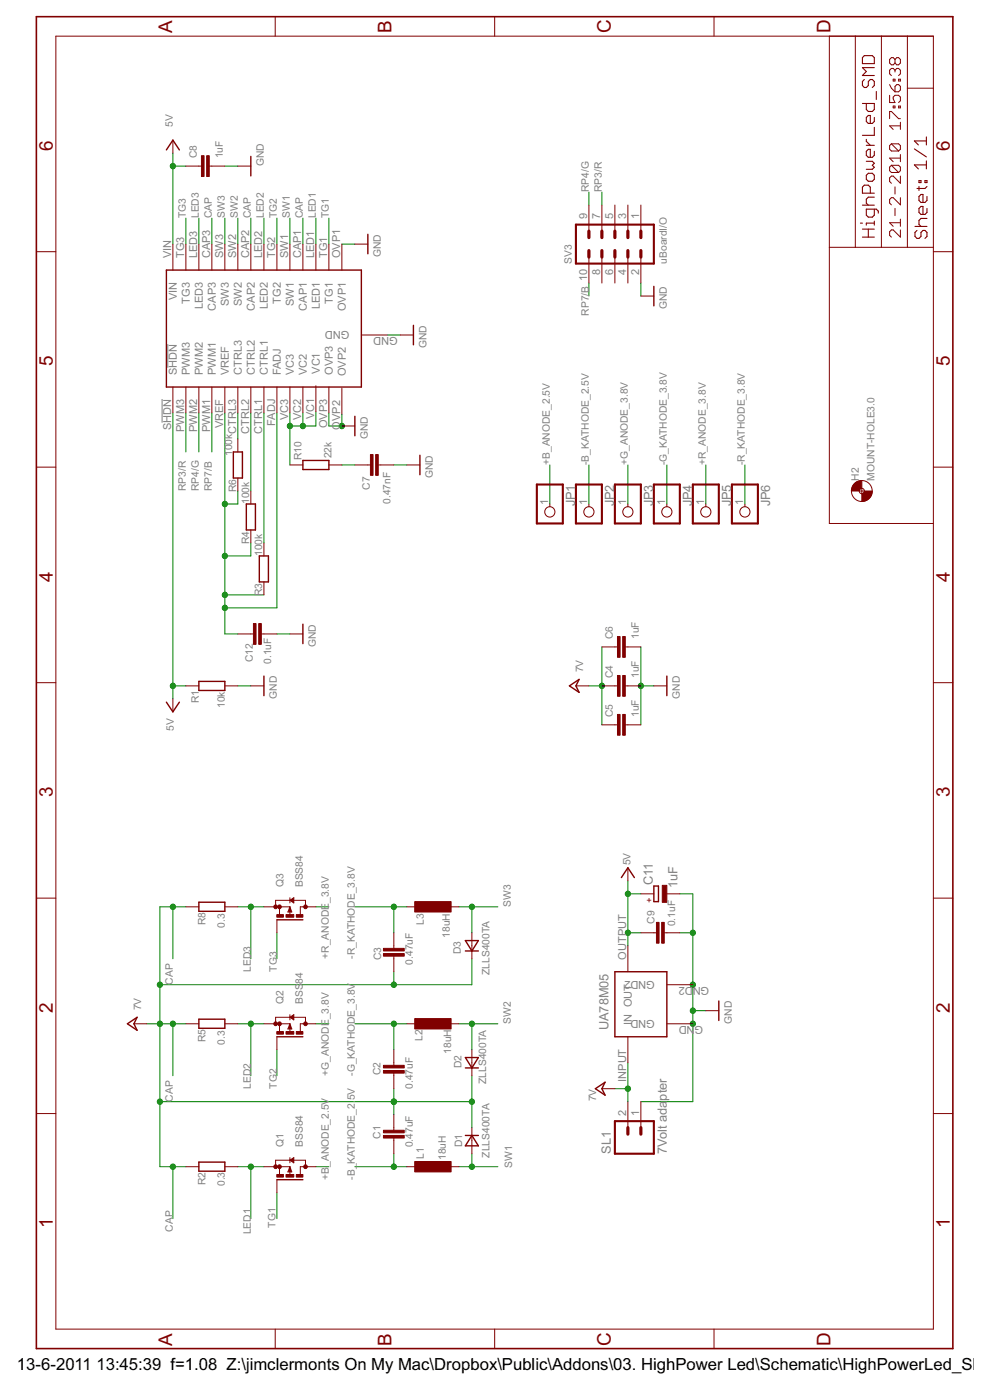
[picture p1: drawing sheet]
<svg xmlns="http://www.w3.org/2000/svg" width="210mm" height="297mm" viewBox="0 0 210 297" stroke-linecap="round" stroke-linejoin="round" font-family="sans-serif">
<g fill="#008000" stroke="#008000" stroke-width=".21">
<path d="M53.1 247.2h2.8z"/>
<path d="M50.4 247.2h2.7z"/>
<path d="M53.1 247.2v11.1z"/>
<path d="M66.9 46.2v5.5z"/>
<path d="M58.7 252.8v5.5z"/>
<path d="M69.7 46.2v5.5z"/>
<path d="M99.9 244.5v2.7z"/>
<path d="M97.2 247.2h2.7z"/>
<path d="M99.9 247.2h5.6z"/>
<path d="M61.4 46.2v5.5z"/>
<path d="M50.4 46.2v5.5z"/>
<path d="M99.9 217v5.5z"/>
<path d="M97.2 217h2.7z"/>
<path d="M99.9 217h5.6z"/>
<path d="M55.9 46.2v5.5z"/>
<path d="M53.1 217h2.8z"/>
<path d="M50.4 217h2.7z"/>
<path d="M53.1 217v11z"/>
<path d="M58.7 46.2v5.5z"/>
<path d="M58.7 222.5v5.5z"/>
<path d="M42.1 46.2v5.5z"/>
<path d="M53.1 192.2h2.8z"/>
<path d="M53.1 192.2v11z"/>
<path d="M50.4 192.2h2.7z"/>
<path d="M39.4 46.2v5.5z"/>
<path d="M58.7 197.7v5.5z"/>
<path d="M47.6 46.2v5.5z"/>
<path d="M99.9 192.2v5.5z"/>
<path d="M97.2 192.2h2.7z"/>
<path d="M99.9 192.2h5.6z"/>
<path d="M135.7 145.4h2.8z"/>
<path d="M135.7 145.4v8.2z"/>
<path d="M135.7 137.1v8.3z"/>
<path d="M135.7 60v2.7z"/>
<path d="M69.7 87.5v2.8z"/>
<path d="M69.7 90.3h2.7z"/>
<path d="M72.4 87.8v2.5z"/>
<path d="M82 71h2.8z"/>
<path d="M72.4 51.7h2.8z"/>
<path d="M83.4 98.5h2.8z"/>
<path d="M47.6 35.2h2.8z"/>
<path d="M146.7 214.2h2.8z"/>
<path d="M144 189.4h2.7z"/>
<path d="M146.7 189.4v8.3z"/>
<path d="M146.7 197.7v11z"/>
<path d="M146.7 208.7v5.5z"/>
<path d="M144 197.7h2.7z"/>
<path d="M135.7 233.5h11z"/>
<path d="M146.7 217v16.5z"/>
<path d="M146.7 214.2v2.8z"/>
<path d="M50.4 145.4h2.7z"/>
<path d="M58.7 134.3h2.7z"/>
<path d="M61.4 87.5v2.8z"/>
<path d="M61.4 90.3h2.8z"/>
<path d="M64.2 87.5v2.8z"/>
<path d="M64.2 90.3h2.7z"/>
<path d="M66.9 87.2v3.1z"/>
<path d="M61.4 90.3v8.2z"/>
<path d="M72.4 98.5h2.8z"/>
<path d="M124.7 60v2.7z"/>
<path d="M44.9 87.5v8.3z"/>
<path d="M124.7 40.7v2.8z"/>
<path d="M42.1 87.5v8.3z"/>
<path d="M127.5 40.7v2.8z"/>
<path d="M39.4 87.5v8.3z"/>
<path d="M133 186.7v2.7z"/>
<path d="M133 189.4h2.7z"/>
<path d="M133 189.4v8.3z"/>
<path d="M133 197.7h2.7z"/>
<path d="M133 197.7v2.7z"/>
<path d="M36.6 35.2h2.8z"/>
<path d="M36.6 35.2v16.5z"/>
<path d="M36.6 32.4v2.8z"/>
<path d="M36.6 87.5v57.9z"/>
<path d="M36.6 145.4v2.7z"/>
<path d="M36.6 145.4h2.8z"/>
<path d="M99.9 228v5.5z"/>
<path d="M83.4 230.7v2.8z"/>
<path d="M83.4 233.5v2.7z"/>
<path d="M33.9 192.2h2.7z"/>
<path d="M36.6 192.2h2.8z"/>
<path d="M36.6 217h2.8z"/>
<path d="M33.9 217h2.7z"/>
<path d="M33.9 208.7v8.3z"/>
<path d="M33.9 192.2v16.5z"/>
<path d="M33.9 247.2h2.7z"/>
<path d="M36.6 247.2h2.8z"/>
<path d="M33.9 233.5v13.7z"/>
<path d="M33.9 217v16.5z"/>
<path d="M33.9 233.5h49.5z"/>
<path d="M83.4 233.5h16.5z"/>
<path d="M99.9 233.5v5.5z"/>
<path d="M33.9 208.7h49.5z"/>
<path d="M83.4 208.7h16.5z"/>
<path d="M83.4 205.9v2.8z"/>
<path d="M99.9 203.2v5.5z"/>
<path d="M31.1 217h2.8z"/>
<path d="M36.6 247.2v11.1z"/>
<path d="M36.6 192.2v11z"/>
<path d="M36.6 217v11z"/>
<path d="M127.5 145.4v8.2z"/>
<path d="M127.5 137.1v8.3z"/>
<path d="M124.7 145.4h2.8z"/>
<path d="M130.2 230.7h2.8z"/>
<path d="M133 230.7v2.8z"/>
<path d="M133 225.2v5.5z"/>
<path d="M44.9 46.2v5.5z"/>
<path d="M53.1 46.2v5.5z"/>
<path d="M64.2 46.2v5.5z"/>
<path d="M66.9 217h2.8z"/>
<path d="M133 98.5v8.3z"/>
<path d="M83.4 217v5.5z"/>
<path d="M83.4 217h2.8z"/>
<path d="M75.2 217h8.2z"/>
<path d="M141.2 98.5v8.3z"/>
<path d="M66.9 192.2h2.8z"/>
<path d="M149.5 98.5v8.3z"/>
<path d="M83.4 192.2h2.8z"/>
<path d="M83.4 192.2v5.5z"/>
<path d="M75.2 192.2h8.2z"/>
<path d="M157.8 98.5v8.3z"/>
<path d="M66.9 247.2h2.8z"/>
<path d="M116.5 98.5v8.3z"/>
<path d="M83.4 247.2h2.8z"/>
<path d="M83.4 244.5v2.7z"/>
<path d="M75.2 247.2h8.2z"/>
<path d="M124.7 98.5v8.3z"/>
<path d="M47.6 87.5v19.3z"/>
<path d="M47.6 106.8v11z"/>
<path d="M47.6 117.8v8.3z"/>
<path d="M47.6 126.1v2.7z"/>
<path d="M58.7 87.5v41.3z"/>
<path d="M47.6 128.8h11.1z"/>
<path d="M47.6 126.1h8.3z"/>
<path d="M47.6 134.3h2.8z"/>
<path d="M47.6 128.8v5.5z"/>
<path d="M53.1 115.1v2.7z"/>
<path d="M47.6 117.8h5.5z"/>
<path d="M50.4 104.1v2.7z"/>
<path d="M47.6 106.8h2.8z"/>
<path d="M50.4 87.5v5.5z"/>
<path d="M53.1 87.5v16.6z"/>
<path d="M55.9 87.5v27.6z"/>
<circle cx="53.1" cy="247.2" r=".56"/>
<circle cx="99.9" cy="247.2" r=".56"/>
<circle cx="99.9" cy="217" r=".56"/>
<circle cx="53.1" cy="217" r=".56"/>
<circle cx="53.1" cy="192.2" r=".56"/>
<circle cx="99.9" cy="192.2" r=".56"/>
<circle cx="135.7" cy="145.4" r=".56"/>
<circle cx="72.4" cy="90.3" r=".56"/>
<circle cx="146.7" cy="214.2" r=".56"/>
<circle cx="146.7" cy="197.7" r=".56"/>
<circle cx="146.7" cy="208.7" r=".56"/>
<circle cx="146.7" cy="217" r=".56"/>
<circle cx="64.1" cy="90.3" r=".56"/>
<circle cx="61.4" cy="90.3" r=".56"/>
<circle cx="133" cy="189.4" r=".56"/>
<circle cx="133" cy="197.7" r=".56"/>
<circle cx="36.6" cy="35.2" r=".56"/>
<circle cx="36.6" cy="145.4" r=".56"/>
<circle cx="33.9" cy="217" r=".56"/>
<circle cx="33.9" cy="233.5" r=".56"/>
<circle cx="83.4" cy="233.5" r=".56"/>
<circle cx="99.9" cy="233.5" r=".56"/>
<circle cx="33.9" cy="208.7" r=".56"/>
<circle cx="83.4" cy="208.7" r=".56"/>
<circle cx="36.6" cy="247.2" r=".56"/>
<circle cx="36.6" cy="192.2" r=".56"/>
<circle cx="36.6" cy="217" r=".56"/>
<circle cx="127.5" cy="145.4" r=".56"/>
<circle cx="133" cy="230.7" r=".56"/>
<circle cx="83.4" cy="217" r=".56"/>
<circle cx="83.4" cy="192.2" r=".56"/>
<circle cx="83.4" cy="247.2" r=".56"/>
<circle cx="47.6" cy="126.1" r=".56"/>
<circle cx="47.6" cy="128.8" r=".56"/>
<circle cx="47.6" cy="117.8" r=".56"/>
<circle cx="47.6" cy="106.8" r=".56"/>
</g>
<g fill="#800000" stroke="#800000" stroke-width=".3">
<path d="M35.2 82h41.3z"/>
<path d="M76.5 57.2v24.8z"/>
<path d="M35.2 57.2h41.3z"/>
<path d="M35.2 57.2v24.8z"/>
<path d="M141.2 143.3v4.1z"/>
<path d="M87.6 68.9v4.2z"/>
<path d="M58.7 250h5.5z"/>
<path d="M61.4 247.6l.1 .6z"/>
<path d="M61.3 248.2h.2z"/>
<path d="M61.4 247.8l-.1 .4z"/>
<path d="M62.1 245.6v.5z"/>
<path d="M61.7 245.9l.4-.3z"/>
<path d="M61.7 245.9l.4 .2z"/>
<path d="M58.7 219.7h5.5z"/>
<path d="M61.4 217.4l.1 .5z"/>
<path d="M61.3 217.9h.2z"/>
<path d="M61.4 217.5l-.1 .4z"/>
<path d="M62.1 215.3v.6z"/>
<path d="M61.7 215.6l.4-.3z"/>
<path d="M61.7 215.6l.4 .3z"/>
<path d="M58.7 194.9h5.5z"/>
<path d="M61.4 192.6l.1 .5z"/>
<path d="M61.3 193.1h.2z"/>
<path d="M61.4 192.7l-.1 .4z"/>
<path d="M62.1 190.5v.6z"/>
<path d="M61.7 190.8l.4-.3z"/>
<path d="M61.7 190.8l.4 .3z"/>
<path d="M42.1 248.2h5.5z"/>
<path d="M42.1 246.3h5.5z"/>
<path d="M47.6 246.3v1.9z"/>
<path d="M42.1 246.3v1.9z"/>
<path d="M42.1 217.9h5.5z"/>
<path d="M42.1 216h5.5z"/>
<path d="M47.6 216v1.9z"/>
<path d="M42.1 216v1.9z"/>
<path d="M99.9 240.6l1.4 2.2z"/>
<path d="M99.9 240.6l-1.3 2.2z"/>
<path d="M98.6 240.6h1.3z"/>
<path d="M98.6 242.8h2.7z"/>
<path d="M99.9 240.6h1.4z"/>
<path d="M98.6 224.1l1.3 2.2z"/>
<path d="M101.3 224.1l-1.4 2.2z"/>
<path d="M99.9 226.3h1.4z"/>
<path d="M98.6 224.1h2.7z"/>
<path d="M98.6 226.3h1.3z"/>
<path d="M101.3 199.3l-1.4 2.2z"/>
<path d="M98.6 199.3l1.3 2.2z"/>
<path d="M98.6 201.5h1.3z"/>
<path d="M98.6 199.3h2.7z"/>
<path d="M99.9 201.5h1.4z"/>
<path d="M42.1 193.1h5.5z"/>
<path d="M42.1 191.2h5.5z"/>
<path d="M47.6 191.2v1.9z"/>
<path d="M42.1 191.2v1.9z"/>
<path d="M64.2 99.5h5.5z"/>
<path d="M64.2 97.6h5.5z"/>
<path d="M69.7 97.6v1.9z"/>
<path d="M64.2 97.6v1.9z"/>
<path d="M75.2 88.2v4.2z"/>
<path d="M77.9 49.7v4.1z"/>
<path d="M88.9 96.5v4.1z"/>
<path d="M138.5 60.7v4.1z"/>
<path d="M53.1 33.1v4.2z"/>
<path d="M29 215.6l-.6 1.4z"/>
<path d="M28.4 217l.6 1.3z"/>
<path d="M27 217l2-1.4z"/>
<path d="M27 217l2 1.3z"/>
<path d="M122.7 144l-.7 1.4z"/>
<path d="M122 145.4l.7 1.3z"/>
<path d="M120.6 145.4l2.1-1.4z"/>
<path d="M120.6 145.4l2.1 1.3z"/>
<path d="M133 183.9l1.4 2.1z"/>
<path d="M133 183.9l-1.4 2.1z"/>
<path d="M152.3 212.1v4.2z"/>
<path d="M139.5 187.8v3.3z"/>
<path d="M138.5 187.8h1z"/>
<path d="M138.5 191.1h1z"/>
<path d="M138.5 187.8v3.3z"/>
<path d="M128.2 229.3l-.7 1.4z"/>
<path d="M127.5 230.7l.7 1.4z"/>
<path d="M126.1 230.7l2.1-1.4z"/>
<path d="M126.1 230.7l2.1 1.4z"/>
<path d="M35.2 148.8l1.4 2.1z"/>
<path d="M38 148.8l-1.4 2.1z"/>
<path d="M36.6 29.7l1.4 2.1z"/>
<path d="M36.6 29.7l-1.4 2.1z"/>
<path d="M42.1 146.3h5.5z"/>
<path d="M42.1 144.4h5.5z"/>
<path d="M47.6 144.4v1.9z"/>
<path d="M42.1 144.4v1.9z"/>
<path d="M55.9 143.3v4.1z"/>
<path d="M56.9 117.8v5.5z"/>
<path d="M54.9 117.8v5.5z"/>
<path d="M54.9 117.8h2z"/>
<path d="M54.9 123.3h2z"/>
<path d="M54.1 106.8v5.5z"/>
<path d="M52.2 106.8v5.5z"/>
<path d="M52.2 106.8h1.9z"/>
<path d="M52.2 112.3h1.9z"/>
<path d="M51.4 95.8v5.5z"/>
<path d="M49.4 95.8v5.5z"/>
<path d="M49.4 95.8h2z"/>
<path d="M49.4 101.3h2z"/>
<path d="M64.2 132.3v4.1z"/>
<path d="M130.2 219.7h11z"/>
<path d="M141.2 205.9v13.8z"/>
<path d="M130.2 205.9h11z"/>
<path d="M130.2 205.9v13.8z"/>
</g>
<g fill="#800000" stroke="#800000" stroke-width=".21">
<path d="M36.6 82v5.5z"/>
<path d="M39.4 82v5.5z"/>
<path d="M42.1 82v5.5z"/>
<path d="M44.9 82v5.5z"/>
<path d="M47.6 82v5.5z"/>
<path d="M50.4 82v5.5z"/>
<path d="M53.1 82v5.5z"/>
<path d="M55.9 82v5.5z"/>
<path d="M58.7 82v5.5z"/>
<path d="M61.4 82v5.5z"/>
<path d="M64.2 82v5.5z"/>
<path d="M66.9 81.7v5.5z"/>
<path d="M69.7 82v5.5z"/>
<path d="M72.4 82.3v5.5z"/>
<path d="M36.6 51.7v5.5z"/>
<path d="M39.4 51.7v5.5z"/>
<path d="M42.1 51.7v5.5z"/>
<path d="M44.9 51.7v5.5z"/>
<path d="M47.6 51.7v5.5z"/>
<path d="M50.4 51.7v5.5z"/>
<path d="M53.1 51.7v5.5z"/>
<path d="M55.9 51.7v5.5z"/>
<path d="M58.7 51.7v5.5z"/>
<path d="M61.4 51.7v5.5z"/>
<path d="M64.2 51.7v5.5z"/>
<path d="M66.9 51.7v5.5z"/>
<path d="M69.7 51.7v5.5z"/>
<path d="M72.4 51.7v5.5z"/>
<path d="M76.5 71h5.5z"/>
<path d="M86.2 247.2h2.7z"/>
<path d="M94.4 247.2h2.8z"/>
<path d="M86.2 217h2.7z"/>
<path d="M94.4 217h2.8z"/>
<path d="M94.4 192.2h2.8z"/>
<path d="M86.2 192.2h2.7z"/>
<path d="M138.5 145.4h2.7z"/>
<path d="M84.8 71h2.8z"/>
<path d="M83.4 241.7v2.8z"/>
<path d="M83.4 236.2v2.8z"/>
<path d="M83.4 241.2v.5z"/>
<path d="M83.4 239v.5z"/>
<path d="M83.4 228v2.7z"/>
<path d="M83.4 222.5v2.7z"/>
<path d="M83.4 227.4v.6z"/>
<path d="M83.4 225.2v.6z"/>
<path d="M83.4 203.2v2.7z"/>
<path d="M83.4 197.7v2.7z"/>
<path d="M83.4 202.6v.6z"/>
<path d="M83.4 200.4v.6z"/>
<path d="M127.5 145.4h2.7z"/>
<path d="M133 145.4h2.7z"/>
<path d="M130.2 145.4h.6z"/>
<path d="M132.4 145.4h.6z"/>
<path d="M58.7 250v2.8z"/>
<path d="M64.2 247.2h2.7z"/>
<path d="M55.9 247.2h2.8z"/>
<path d="M61.4 247.2l-.4 1.1z"/>
<path d="M61 248.3h.8z"/>
<path d="M61.4 247.2l.4 1.1z"/>
<path d="M59.2 247.2h2.2z"/>
<path d="M58.4 247.2h.8z"/>
<path d="M61.4 247.8v1.1z"/>
<path d="M61.4 247.6v.2z"/>
<path d="M61.4 247.2v.4z"/>
<path d="M64.7 245.9v1.3z"/>
<path d="M61.7 245.9h3z"/>
<path d="M61.4 245.9h.3z"/>
<path d="M58.4 245.9h3z"/>
<path d="M58.4 245.9v1.3z"/>
<path d="M62.2 245.3v1.1z"/>
<path d="M61.4 245.9l.8-.6z"/>
<path d="M61.4 245.9l.8 .5z"/>
<path d="M61.4 245.3v1.1z"/>
<path d="M63.6 247.2v1.7z"/>
<path d="M63.6 247.2h.6z"/>
<path d="M59.2 247.2v1.7z"/>
<path d="M58.7 219.7v2.8z"/>
<path d="M64.2 217h2.7z"/>
<path d="M55.9 217h2.8z"/>
<path d="M61.4 217l-.4 1.1z"/>
<path d="M61 218.1h.8z"/>
<path d="M61.4 217l.4 1.1z"/>
<path d="M59.2 217h2.2z"/>
<path d="M58.4 217h.8z"/>
<path d="M61.4 217.5v1.1z"/>
<path d="M61.4 217.4v.1z"/>
<path d="M61.4 217v.4z"/>
<path d="M64.7 215.6v1.4z"/>
<path d="M61.7 215.6h3z"/>
<path d="M61.4 215.6h.3z"/>
<path d="M58.4 215.6h3z"/>
<path d="M58.4 215.6v1.4z"/>
<path d="M62.2 215v1.1z"/>
<path d="M61.4 215.6l.8-.6z"/>
<path d="M61.4 215.6l.8 .5z"/>
<path d="M61.4 215v1.1z"/>
<path d="M63.6 217v1.6z"/>
<path d="M63.6 217h.6z"/>
<path d="M59.2 217v1.6z"/>
<path d="M58.7 194.9v2.8z"/>
<path d="M64.2 192.2h2.7z"/>
<path d="M55.9 192.2h2.8z"/>
<path d="M61.4 192.2l-.4 1.1z"/>
<path d="M61 193.3h.8z"/>
<path d="M61.4 192.2l.4 1.1z"/>
<path d="M59.2 192.2h2.2z"/>
<path d="M58.4 192.2h.8z"/>
<path d="M61.4 192.7v1.1z"/>
<path d="M61.4 192.6v.1z"/>
<path d="M61.4 192.2v.4z"/>
<path d="M64.7 190.8v1.4z"/>
<path d="M61.7 190.8h3z"/>
<path d="M61.4 190.8h.3z"/>
<path d="M58.4 190.8h3z"/>
<path d="M58.4 190.8v1.4z"/>
<path d="M62.2 190.2v1.1z"/>
<path d="M61.4 190.8l.8-.6z"/>
<path d="M61.4 190.8l.8 .5z"/>
<path d="M61.4 190.2v1.1z"/>
<path d="M63.6 192.2v1.6z"/>
<path d="M63.6 192.2h.6z"/>
<path d="M59.2 192.2v1.6z"/>
<path d="M47.6 247.2h2.8z"/>
<path d="M39.4 247.2h2.7z"/>
<path d="M47.6 217h2.8z"/>
<path d="M39.4 217h2.7z"/>
<path d="M99.9 241.7v2.8z"/>
<path d="M99.9 239v2.7z"/>
<path d="M99.9 222.5v2.7z"/>
<path d="M99.9 225.2v2.8z"/>
<path d="M99.9 197.7v2.7z"/>
<path d="M99.9 200.4v2.8z"/>
<path d="M47.6 192.2h2.8z"/>
<path d="M39.4 192.2h2.7z"/>
<path d="M75.2 98.5h2.7z"/>
<path d="M80.7 98.5h2.7z"/>
<path d="M77.9 98.5h.6z"/>
<path d="M80.1 98.5h.6z"/>
<path d="M69.7 98.5h2.7z"/>
<path d="M61.4 98.5h2.8z"/>
<path d="M135.7 43.5v5.5z"/>
<path d="M135.7 54.5v5.5z"/>
<path d="M133 43.5v5.5z"/>
<path d="M133 54.5v5.5z"/>
<path d="M130.2 43.5v5.5z"/>
<path d="M130.2 54.5v5.5z"/>
<path d="M127.5 43.5v5.5z"/>
<path d="M127.5 54.5v5.5z"/>
<path d="M124.7 43.5v5.5z"/>
<path d="M124.7 54.5v5.5z"/>
<path d="M182.5 103.5v1.1z"/>
<path d="M182 104.1h1.1z"/>
<path d="M72.4 90.3h2.8z"/>
<path d="M75.2 51.7h2.7z"/>
<path d="M86.2 98.5h2.7z"/>
<path d="M135.7 62.7h2.8z"/>
<path d="M127.5 153.6h2.7z"/>
<path d="M133 153.6h2.7z"/>
<path d="M130.2 153.6h.6z"/>
<path d="M132.4 153.6h.6z"/>
<path d="M127.5 137.1h2.7z"/>
<path d="M133 137.1h2.7z"/>
<path d="M130.2 137.1h.6z"/>
<path d="M132.4 137.1h.6z"/>
<path d="M39.4 35.2h2.7z"/>
<path d="M44.9 35.2h2.7z"/>
<path d="M42.1 35.2h.6z"/>
<path d="M44.3 35.2h.6z"/>
<path d="M50.4 35.2h2.7z"/>
<path d="M28.4 217h2.7z"/>
<path d="M122 145.4h2.7z"/>
<path d="M133 183.9v2.8z"/>
<path d="M149.5 214.2h2.8z"/>
<path d="M135.7 197.7h2.8z"/>
<path d="M141.2 197.7h2.8z"/>
<path d="M138.5 197.7h.5z"/>
<path d="M140.7 197.7h.5z"/>
<path d="M141.2 189.4h2.8z"/>
<path d="M135.7 189.4h2.8z"/>
<path d="M127.5 230.7h2.7z"/>
<path d="M36.6 148.1v2.8z"/>
<path d="M36.6 29.7v2.7z"/>
<path d="M47.6 145.4h2.8z"/>
<path d="M39.4 145.4h2.7z"/>
<path d="M53.1 145.4h2.8z"/>
<path d="M55.9 115.1v2.7z"/>
<path d="M55.9 123.3v2.8z"/>
<path d="M53.1 104.1v2.7z"/>
<path d="M53.1 112.3v2.8z"/>
<path d="M50.4 93v2.8z"/>
<path d="M50.4 101.3v2.8z"/>
<path d="M50.4 134.3h2.7z"/>
<path d="M55.9 134.3h2.8z"/>
<path d="M53.1 134.3h.6z"/>
<path d="M55.4 134.3h.5z"/>
<path d="M61.4 134.3h2.8z"/>
<path d="M192.2 7.7h5.5z"/>
<path d="M186.7 7.7h5.5z"/>
<path d="M181.2 7.7h5.5z"/>
<path d="M175.7 7.7h5.5z"/>
<path d="M175.7 110.9h22z"/>
<path d="M175.7 52.4v58.5z"/>
<path d="M175.7 7.7v44.7z"/>
<path d="M192.2 18.7h5.5z"/>
<path d="M192.2 7.7v11z"/>
<path d="M192.2 18.7v33.7z"/>
<path d="M192.2 52.4h5.5z"/>
<path d="M186.7 52.4h5.5z"/>
<path d="M186.7 7.7v44.7z"/>
<path d="M181.2 52.4h5.5z"/>
<path d="M181.2 7.7v44.7z"/>
<path d="M175.7 52.4h5.5z"/>
<path d="M190.7 48.7v1.5z"/>
<path d="M189.2 48.7l1.5 1.5z"/>
<path d="M188.8 48.7h.4z"/>
<path d="M188.8 48.7l-.4 .4z"/>
<path d="M188.4 49.1v.8z"/>
<path d="M188.4 49.9l.4 .3z"/>
<path d="M188.4 47.2l.8 .8z"/>
<path d="M188.4 47.2h2.3z"/>
<path d="M190.7 46.4v1.6z"/>
<path d="M189.6 44.2v1.5z"/>
<path d="M190.7 41.9v1.5z"/>
<path d="M189.2 41.9l1.5 1.5z"/>
<path d="M188.8 41.9h.4z"/>
<path d="M188.8 41.9l-.4 .4z"/>
<path d="M188.4 42.3v.7z"/>
<path d="M188.4 43l.4 .4z"/>
<path d="M189.6 39.6v1.5z"/>
<path d="M190.7 37.3v1.5z"/>
<path d="M189.2 37.3l1.5 1.5z"/>
<path d="M188.8 37.3h.4z"/>
<path d="M188.8 37.3l-.4 .4z"/>
<path d="M188.4 37.7v.8z"/>
<path d="M188.4 38.5l.4 .3z"/>
<path d="M188.8 36.6h1.5z"/>
<path d="M188.4 36.2l.4 .4z"/>
<path d="M188.4 35.4v.8z"/>
<path d="M188.4 35.4l.4-.4z"/>
<path d="M188.8 35h1.5z"/>
<path d="M190.3 35l.4 .4z"/>
<path d="M190.7 35.4v.8z"/>
<path d="M190.7 36.2l-.4 .4z"/>
<path d="M188.8 35l1.5 1.6z"/>
<path d="M188.4 33.5l.8 .8z"/>
<path d="M188.4 33.5h2.3z"/>
<path d="M190.7 32.7v1.6z"/>
<path d="M188.8 32h1.5z"/>
<path d="M188.4 31.6l.4 .4z"/>
<path d="M188.4 30.9v.7z"/>
<path d="M188.4 30.9l.4-.4z"/>
<path d="M188.8 30.5h1.5z"/>
<path d="M190.3 30.5l.4 .4z"/>
<path d="M190.7 30.9v.7z"/>
<path d="M190.7 31.6l-.4 .4z"/>
<path d="M188.8 30.5l1.5 1.5z"/>
<path d="M188.4 26.7l.8 .7z"/>
<path d="M188.4 26.7h2.3z"/>
<path d="M190.7 25.9v1.5z"/>
<path d="M188.4 23.6v1.5z"/>
<path d="M188.4 23.6h.4z"/>
<path d="M188.8 23.6l1.5 1.5z"/>
<path d="M190.3 25.1h.4z"/>
<path d="M189.2 22.5v.4z"/>
<path d="M189.2 22.5h.4z"/>
<path d="M189.6 22.5v.4z"/>
<path d="M189.2 22.9h.4z"/>
<path d="M190.3 22.5v.4z"/>
<path d="M190.3 22.5h.4z"/>
<path d="M190.7 22.5v.4z"/>
<path d="M190.3 22.9h.4z"/>
<path d="M188.4 20.2v1.5z"/>
<path d="M188.4 21.7h1.2z"/>
<path d="M189.2 21l.4 .7z"/>
<path d="M189.2 20.6v.4z"/>
<path d="M189.2 20.6l.4-.4z"/>
<path d="M189.6 20.2h.7z"/>
<path d="M190.3 20.2l.4 .4z"/>
<path d="M190.7 20.6v.8z"/>
<path d="M190.7 21.4l-.4 .3z"/>
<path d="M188.4 17.9l.4 .8z"/>
<path d="M188.8 18.7l.8 .8z"/>
<path d="M189.6 19.5h.7z"/>
<path d="M190.7 19.1l-.4 .4z"/>
<path d="M190.7 18.3v.8z"/>
<path d="M190.3 17.9l.4 .4z"/>
<path d="M189.9 17.9h.4z"/>
<path d="M189.9 17.9l-.3 .4z"/>
<path d="M189.6 18.3v1.2z"/>
<path d="M189.2 16.8v.4z"/>
<path d="M189.2 16.8h.4z"/>
<path d="M189.6 16.8v.4z"/>
<path d="M189.2 17.2h.4z"/>
<path d="M190.3 16.8v.4z"/>
<path d="M190.3 16.8h.4z"/>
<path d="M190.7 16.8v.4z"/>
<path d="M190.3 17.2h.4z"/>
<path d="M188.4 15.6l.4 .4z"/>
<path d="M188.4 14.9v.7z"/>
<path d="M188.8 14.5l-.4 .4z"/>
<path d="M188.8 14.5h.4z"/>
<path d="M189.2 14.5l.4 .4z"/>
<path d="M189.6 14.9v.4z"/>
<path d="M189.9 14.5l-.3 .4z"/>
<path d="M189.9 14.5h.4z"/>
<path d="M190.3 14.5l.4 .4z"/>
<path d="M190.7 14.9v.7z"/>
<path d="M190.7 15.6l-.4 .4z"/>
<path d="M188.4 13.4l.4 .3z"/>
<path d="M188.4 12.6v.8z"/>
<path d="M188.4 12.6l.4-.4z"/>
<path d="M188.8 12.2h.4z"/>
<path d="M189.2 12.2l.4 .4z"/>
<path d="M189.6 12.6l.3-.4z"/>
<path d="M189.9 12.2h.4z"/>
<path d="M190.3 12.2l.4 .4z"/>
<path d="M190.7 12.6v.8z"/>
<path d="M190.7 13.4l-.4 .3z"/>
<path d="M189.9 13.7h.4z"/>
<path d="M189.6 13.4l.3 .3z"/>
<path d="M189.6 13.4l-.4 .3z"/>
<path d="M188.8 13.7h.4z"/>
<path d="M189.6 12.6v.8z"/>
<path d="M11.8 281.7h185.9z"/>
<path d="M58.3 281.7v4.1z"/>
<path d="M104.8 281.7v4.1z"/>
<path d="M151.2 281.7v4.1z"/>
<path d="M197.7 7.7v274z"/>
<path d="M197.7 236h4.1z"/>
<path d="M197.7 190.3h4.1z"/>
<path d="M197.7 144.7h4.1z"/>
<path d="M197.7 99h4.1z"/>
<path d="M197.7 53.3h4.1z"/>
<path d="M11.8 7.7h185.9z"/>
<path d="M58.3 3.5v4.2z"/>
<path d="M104.8 3.5v4.2z"/>
<path d="M151.2 3.5v4.2z"/>
<path d="M11.8 7.7v274z"/>
<path d="M7.7 236h4.1z"/>
<path d="M7.7 190.3h4.1z"/>
<path d="M7.7 144.7h4.1z"/>
<path d="M7.7 99h4.1z"/>
<path d="M7.7 53.3h4.1z"/>
<path d="M135.7 233.5v5.5z"/>
<path d="M133 233.5v5.5z"/>
<path d="M133 219.7v5.5z"/>
<path d="M133 200.4v5.5z"/>
<path d="M141.2 217h5.5z"/>
<path d="M141.2 208.7h5.5z"/>
<path d="M116.5 106.8v.6z"/>
<path d="M124.7 106.8v.6z"/>
<path d="M133 106.8v.6z"/>
<path d="M141.2 106.8v.6z"/>
<path d="M149.5 106.8v.6z"/>
<path d="M157.8 106.8v.6z"/>
<path d="M181 102.5l.6-.5 .9-.1v1.6l-.4 .2-.1 .4h-1.7l.3-1z" fill-rule="evenodd"/>
<path d="M182.5 104.6l.4-.1 .2-.4h1.6a2.2 2.2 0 0 1-2.2 2.2z" fill-rule="evenodd"/>
<circle cx="58.4" cy="247.2" r=".39"/>
<circle cx="59.2" cy="247.2" r=".39"/>
<circle cx="64.7" cy="247.2" r=".39"/>
<circle cx="58.4" cy="217" r=".39"/>
<circle cx="59.2" cy="217" r=".39"/>
<circle cx="64.7" cy="217" r=".39"/>
<circle cx="58.4" cy="192.2" r=".39"/>
<circle cx="59.2" cy="192.2" r=".39"/>
<circle cx="64.7" cy="192.2" r=".39"/>
</g>
<g fill="#800000" stroke="#800000" stroke-width=".21">
<path d="M87.8 246.1h7.7v2.2h-7.7z"/>
<path d="M87.8 215.9h7.7v2.2h-7.7z"/>
<path d="M87.8 191.1h7.7v2.2h-7.7z"/>
<path d="M81.2 239.5h4.4v.6h-4.4z"/>
<path d="M81.2 240.6h4.4v.6h-4.4z"/>
<path d="M81.2 225.8h4.4v.5h-4.4z"/>
<path d="M81.2 226.9h4.4v.5h-4.4z"/>
<path d="M81.2 201h4.4v.5h-4.4z"/>
<path d="M81.2 202.1h4.4v.5h-4.4z"/>
<path d="M131.9 143.2h.5v4.4h-.5z"/>
<path d="M130.8 143.2h.5v4.4h-.5z"/>
<path d="M62.8 248.9h1.4v.5h-1.4z"/>
<path d="M58.6 248.9h1.4v.5h-1.4z"/>
<path d="M60.6 248.9h1.6v.5h-1.6z"/>
<path d="M62.8 218.6h1.4v.6h-1.4z"/>
<path d="M58.6 218.6h1.4v.6h-1.4z"/>
<path d="M60.6 218.6h1.6v.6h-1.6z"/>
<path d="M62.8 193.8h1.4v.6h-1.4z"/>
<path d="M58.6 193.8h1.4v.6h-1.4z"/>
<path d="M60.6 193.8h1.6v.6h-1.6z"/>
<path d="M79.6 96.3h.5v4.4h-.5z"/>
<path d="M78.5 96.3h.5v4.4h-.5z"/>
<path d="M131.9 151.4h.5v4.4h-.5z"/>
<path d="M130.8 151.4h.5v4.4h-.5z"/>
<path d="M131.9 134.9h.5v4.4h-.5z"/>
<path d="M130.8 134.9h.5v4.4h-.5z"/>
<path d="M43.8 33h.5v4.4h-.5z"/>
<path d="M42.7 33h.5v4.4h-.5z"/>
<path d="M140.1 195.5h.6v4.4h-.6z"/>
<path d="M139 195.5h.6v4.4h-.6z"/>
<path d="M140.3 187.6h.9v3.6h-.9z"/>
<path d="M54.8 132.1h.6v4.4h-.6z"/>
<path d="M53.7 132.1h.5v4.4h-.5z"/>
</g>
<g fill="#800000" stroke="#800000" stroke-width=".44">
<path d="M138.5 47.6v8.3z"/>
<path d="M122 55.9h16.5z"/>
<path d="M122 47.6h16.5z"/>
<path d="M122 47.6v8.3z"/>
<path d="M138.5 237.6v6.9z"/>
<path d="M130.2 244.5h8.3z"/>
<path d="M130.2 237.6h8.3z"/>
<path d="M130.2 237.6v6.9z"/>
<path d="M113.7 102.7v8.2z"/>
<path d="M113.7 110.9h5.5z"/>
<path d="M119.2 102.7v8.2z"/>
<path d="M113.7 102.7h5.5z"/>
<path d="M122 102.7v8.2z"/>
<path d="M122 110.9h5.5z"/>
<path d="M127.5 102.7v8.2z"/>
<path d="M122 102.7h5.5z"/>
<path d="M130.2 102.7v8.2z"/>
<path d="M130.2 110.9h5.5z"/>
<path d="M135.7 102.7v8.2z"/>
<path d="M130.2 102.7h5.5z"/>
<path d="M138.5 102.7v8.2z"/>
<path d="M138.5 110.9h5.5z"/>
<path d="M144 102.7v8.2z"/>
<path d="M138.5 102.7h5.5z"/>
<path d="M146.7 102.7v8.2z"/>
<path d="M146.7 110.9h5.6z"/>
<path d="M152.3 102.7v8.2z"/>
<path d="M146.7 102.7h5.6z"/>
<path d="M155 102.7v8.2z"/>
<path d="M155 110.9h5.5z"/>
<path d="M160.5 102.7v8.2z"/>
<path d="M155 102.7h5.5z"/>
</g>
<g fill="#800000" stroke="#800000" stroke-width=".68">
<path d="M124.7 49v1.4z"/>
<path d="M127.5 49v1.4z"/>
<path d="M130.2 49v1.4z"/>
<path d="M133 49v1.4z"/>
<path d="M135.7 49v1.4z"/>
<path d="M124.7 53.1v1.4z"/>
<path d="M127.5 53.1v1.4z"/>
<path d="M130.2 53.1v1.4z"/>
<path d="M133 53.1v1.4z"/>
<path d="M135.7 53.1v1.4z"/>
<path d="M133 239v1.3z"/>
<path d="M135.7 239v1.3z"/>
</g>
<g fill="none" stroke="#800000" stroke-width=".21">
<circle cx="116.4" cy="108.5" r="1.09"/>
<circle cx="124.7" cy="108.5" r="1.09"/>
<circle cx="133" cy="108.5" r="1.09"/>
<circle cx="141.2" cy="108.5" r="1.09"/>
<circle cx="149.5" cy="108.5" r="1.09"/>
<circle cx="157.8" cy="108.5" r="1.09"/>
<circle cx="182.5" cy="104.1" r="2.21"/>
<circle cx="182.5" cy="104.1" r=".56"/>
</g>
<g fill="#800000" stroke="#800000" stroke-width=".23">
<path d="M182.7 50.2h2.5z"/>
<path d="M183.9 48.6v1.6z"/>
<path d="M182.7 48.6h2.5z"/>
<path d="M183.5 47.3v.4z"/>
<path d="M183.5 47.3h1.7z"/>
<path d="M185.2 46.9v.8z"/>
<path d="M182.2 47.3h.5z"/>
<path d="M186 44.7v.5z"/>
<path d="M185.6 44.3l.4 .4z"/>
<path d="M183.5 44.3h2.1z"/>
<path d="M183.5 44.3v1.3z"/>
<path d="M183.5 45.6l.4 .4z"/>
<path d="M183.9 46h.9z"/>
<path d="M185.2 45.6l-.4 .4z"/>
<path d="M185.2 44.3v1.3z"/>
<path d="M182.7 43.5h2.5z"/>
<path d="M183.5 43.1l.4 .4z"/>
<path d="M183.5 42.2v.9z"/>
<path d="M183.9 41.8l-.4 .4z"/>
<path d="M183.9 41.8h1.3z"/>
<path d="M182.7 40.9h2.5z"/>
<path d="M182.7 39.7v1.2z"/>
<path d="M183.1 39.2l-.4 .5z"/>
<path d="M183.1 39.2h.8z"/>
<path d="M183.9 39.2l.4 .5z"/>
<path d="M184.3 39.7v1.2z"/>
<path d="M185.2 37.1v.9z"/>
<path d="M184.8 36.7l.4 .4z"/>
<path d="M183.9 36.7h.9z"/>
<path d="M183.9 36.7l-.4 .4z"/>
<path d="M183.5 37.1v.9z"/>
<path d="M183.5 38l.4 .4z"/>
<path d="M183.9 38.4h.9z"/>
<path d="M185.2 38l-.4 .4z"/>
<path d="M183.5 35.9h1.3z"/>
<path d="M185.2 35.5l-.4 .4z"/>
<path d="M184.8 35l.4 .5z"/>
<path d="M184.8 35l.4-.4z"/>
<path d="M184.8 34.2l.4 .4z"/>
<path d="M183.5 34.2h1.3z"/>
<path d="M185.2 32.1v.8z"/>
<path d="M185.2 32.9l-.4 .4z"/>
<path d="M183.9 33.3h.9z"/>
<path d="M183.5 32.9l.4 .4z"/>
<path d="M183.5 32.1v.8z"/>
<path d="M183.9 31.6l-.4 .5z"/>
<path d="M183.9 31.6h.4z"/>
<path d="M184.3 31.6v1.7z"/>
<path d="M183.5 30.8h1.7z"/>
<path d="M183.5 30l.8 .8z"/>
<path d="M183.5 29.5v.5z"/>
<path d="M182.7 28.7h2.5z"/>
<path d="M185.2 27v1.7z"/>
<path d="M185.2 24.9v.8z"/>
<path d="M185.2 25.7l-.4 .5z"/>
<path d="M183.9 26.2h.9z"/>
<path d="M183.5 25.7l.4 .5z"/>
<path d="M183.5 24.9v.8z"/>
<path d="M183.9 24.5l-.4 .4z"/>
<path d="M183.9 24.5h.4z"/>
<path d="M184.3 24.5v1.7z"/>
<path d="M182.7 21.9h2.5z"/>
<path d="M185.2 21.9v1.3z"/>
<path d="M185.2 23.2l-.4 .4z"/>
<path d="M183.9 23.6h.9z"/>
<path d="M183.5 23.2l.4 .4z"/>
<path d="M183.5 21.9v1.3z"/>
<path d="M185.6 19.4v1.7z"/>
<path d="M183.1 16.8l-.4 .5z"/>
<path d="M182.7 17.3v.8z"/>
<path d="M182.7 18.1l.4 .4z"/>
<path d="M183.1 18.5h.4z"/>
<path d="M183.9 18.1l-.4 .4z"/>
<path d="M183.9 17.3v.8z"/>
<path d="M183.9 17.3l.4-.5z"/>
<path d="M184.3 16.8h.5z"/>
<path d="M184.8 16.8l.4 .5z"/>
<path d="M185.2 17.3v.8z"/>
<path d="M185.2 18.1l-.4 .4z"/>
<path d="M182.7 16h2.5z"/>
<path d="M183.5 15.2l-.8 .8z"/>
<path d="M182.7 14.3l.8 .9z"/>
<path d="M182.7 14.3h2.5z"/>
<path d="M182.7 13.5h2.5z"/>
<path d="M185.2 12.2v1.3z"/>
<path d="M184.8 11.8l.4 .4z"/>
<path d="M183.1 11.8h1.7z"/>
<path d="M183.1 11.8l-.4 .4z"/>
<path d="M182.7 12.2v1.3z"/>
<path d="M193.7 34.9l.8 .9z"/>
<path d="M193.7 34.9h2.5z"/>
<path d="M196.2 34.1v1.7z"/>
<path d="M193.7 31.6l2.5 1.7z"/>
<path d="M193.7 29.9l.8 .8z"/>
<path d="M193.7 29.9h2.5z"/>
<path d="M196.2 29v1.7z"/>
<path d="M194.2 48.8l-.4 .5z"/>
<path d="M193.8 49.3v.8z"/>
<path d="M193.8 50.1l.4 .4z"/>
<path d="M194.2 50.5h.4z"/>
<path d="M194.6 50.5l.5-.4z"/>
<path d="M195.1 49.3v.8z"/>
<path d="M195.1 49.3l.4-.5z"/>
<path d="M195.5 48.8h.4z"/>
<path d="M195.9 48.8l.4 .5z"/>
<path d="M196.3 49.3v.8z"/>
<path d="M196.3 50.1l-.4 .4z"/>
<path d="M193.8 48h2.5z"/>
<path d="M194.6 47.6l.5 .4z"/>
<path d="M194.6 46.7v.9z"/>
<path d="M194.6 46.7l.5-.4z"/>
<path d="M195.1 46.3h1.2z"/>
<path d="M196.3 44.2v.8z"/>
<path d="M196.3 45l-.4 .4z"/>
<path d="M195.1 45.4h.8z"/>
<path d="M194.6 45l.5 .4z"/>
<path d="M194.6 44.2v.8z"/>
<path d="M194.6 44.2l.5-.4z"/>
<path d="M195.1 43.8h.4z"/>
<path d="M195.5 43.8v1.6z"/>
<path d="M196.3 41.6v.9z"/>
<path d="M196.3 42.5l-.4 .4z"/>
<path d="M195.1 42.9h.8z"/>
<path d="M194.6 42.5l.5 .4z"/>
<path d="M194.6 41.6v.9z"/>
<path d="M194.6 41.6l.5-.4z"/>
<path d="M195.1 41.2h.4z"/>
<path d="M195.5 41.2v1.7z"/>
<path d="M194.2 39.9h1.7z"/>
<path d="M196.3 39.5l-.4 .4z"/>
<path d="M194.6 39.5v.9z"/>
<path d="M194.6 38.3v.4z"/>
<path d="M194.6 38.3h.5z"/>
<path d="M195.1 38.3v.4z"/>
<path d="M194.6 38.7h.5z"/>
<path d="M195.9 38.3v.4z"/>
<path d="M195.9 38.3h.4z"/>
<path d="M196.3 38.3v.4z"/>
<path d="M195.9 38.7h.4z"/>
</g>
<g fill="#800000" stroke="#800000" stroke-width=".34">
<path d="M7.7 285.8h194.1z"/>
<path d="M201.8 3.5v282.3z"/>
<path d="M7.7 3.5h194.1z"/>
<path d="M7.7 3.5v282.3z"/>
</g>
<g fill="#808080" stroke="#808080" stroke-width=".21">
<path d="M35.5 72.9v5z"/>
<path d="M34.3 84.6v5z"/>
</g>
<g font-size="4.5" fill="#800000">
<text x="36.5" y="7" transform="rotate(-90 36.5 7)">A</text>
<text x="82.9" y="7" transform="rotate(-90 82.9 7)">B</text>
<text x="129.4" y="7" transform="rotate(-90 129.4 7)">C</text>
<text x="175.9" y="7" transform="rotate(-90 175.9 7)">D</text>
<text x="11.2" y="31.9" transform="rotate(-90 11.2 31.9)">6</text>
<text x="201.2" y="31.9" transform="rotate(-90 201.2 31.9)">6</text>
<text x="11.2" y="77.6" transform="rotate(-90 11.2 77.6)">5</text>
<text x="201.2" y="77.6" transform="rotate(-90 201.2 77.6)">5</text>
<text x="11.2" y="123.2" transform="rotate(-90 11.2 123.2)">4</text>
<text x="201.2" y="123.2" transform="rotate(-90 201.2 123.2)">4</text>
<text x="11.2" y="168.9" transform="rotate(-90 11.2 168.9)">3</text>
<text x="201.2" y="168.9" transform="rotate(-90 201.2 168.9)">3</text>
<text x="11.2" y="214.6" transform="rotate(-90 11.2 214.6)">2</text>
<text x="201.2" y="214.6" transform="rotate(-90 201.2 214.6)">2</text>
<text x="11.2" y="260.2" transform="rotate(-90 11.2 260.2)">1</text>
<text x="201.2" y="260.2" transform="rotate(-90 201.2 260.2)">1</text>
<text x="36.5" y="285.1" transform="rotate(-90 36.5 285.1)">A</text>
<text x="82.9" y="285.1" transform="rotate(-90 82.9 285.1)">B</text>
<text x="129.4" y="285.1" transform="rotate(-90 129.4 285.1)">C</text>
<text x="175.9" y="285.1" transform="rotate(-90 175.9 285.1)">D</text>
</g>
<g font-size="4">
<text x="3.6" y="290.4">13-6-2011</text>
<text x="20.4" y="290.4">13:45:39 f=1.08 Z:\jimclermonts On My Mac\Dropbox\Public\Addons\03. HighPower Led\Schematic\HighPowerLed_SMD</text>
</g>
<g font-size="3" fill="#808080">
<text x="121.8" y="107.3" transform="rotate(-90 121.8 107.3)">JP1</text>
<text x="130.1" y="107.3" transform="rotate(-90 130.1 107.3)">JP2</text>
<text x="138.4" y="107.3" transform="rotate(-90 138.4 107.3)">JP3</text>
<text x="146.6" y="107.3" transform="rotate(-90 146.6 107.3)">JP4</text>
<text x="154.9" y="107.3" transform="rotate(-90 154.9 107.3)">JP5</text>
<text x="163.1" y="107.3" transform="rotate(-90 163.1 107.3)">JP6</text>
<text x="138.2" y="187.6" transform="rotate(-90 138.2 187.6)">C11</text>
<text x="143.5" y="188.2" transform="rotate(-90 143.5 188.2)">1uF</text>
<text x="128.9" y="218.3" transform="rotate(-90 128.9 218.3)">UA78M05</text>
<text x="141.2" y="233.2" transform="rotate(-90 141.2 233.2)">pter</text>
<text x="129.4" y="244.5" transform="rotate(-90 129.4 244.5)">SL1</text>
<text x="141.2" y="244.5" transform="rotate(-90 141.2 244.5)">7Volt ada</text>
</g>
<g font-size="2.6" fill="#808080">
<text x="124.3" y="46.4" transform="rotate(-90 124.3 46.4)">9</text>
<text x="127.1" y="46.4" transform="rotate(-90 127.1 46.4)">7</text>
<text x="129.8" y="46.4" transform="rotate(-90 129.8 46.4)">5</text>
<text x="132.6" y="46.4" transform="rotate(-90 132.6 46.4)">3</text>
<text x="135.4" y="46.4" transform="rotate(-90 135.4 46.4)">1</text>
<text x="36.2" y="54.7" transform="rotate(-90 36.2 54.7)">VIN</text>
<text x="39" y="54.7" transform="rotate(-90 39 54.7)">TG3</text>
<text x="41.7" y="54.7" transform="rotate(-90 41.7 54.7)">LED3</text>
<text x="44.5" y="54.7" transform="rotate(-90 44.5 54.7)">CAP3</text>
<text x="47.2" y="54.7" transform="rotate(-90 47.2 54.7)">SW3</text>
<text x="50" y="54.7" transform="rotate(-90 50 54.7)">SW2</text>
<text x="52.8" y="54.7" transform="rotate(-90 52.8 54.7)">CAP2</text>
<text x="55.5" y="54.7" transform="rotate(-90 55.5 54.7)">LED2</text>
<text x="58.3" y="54.7" transform="rotate(-90 58.3 54.7)">TG2</text>
<text x="61" y="54.7" transform="rotate(-90 61 54.7)">SW1</text>
<text x="63.8" y="54.7" transform="rotate(-90 63.8 54.7)">CAP1</text>
<text x="66.5" y="54.7" transform="rotate(-90 66.5 54.7)">LED1</text>
<text x="69.3" y="54.7" transform="rotate(-90 69.3 54.7)">TG1</text>
<text x="72" y="54.7" transform="rotate(-90 72 54.7)">OVP1</text>
<text x="127.1" y="58.3" transform="rotate(-90 127.1 58.3)">8</text>
<text x="129.8" y="58.3" transform="rotate(-90 129.8 58.3)">6</text>
<text x="132.6" y="58.3" transform="rotate(-90 132.6 58.3)">4</text>
<text x="135.4" y="58.3" transform="rotate(-90 135.4 58.3)">2</text>
<text x="37.4" y="63.6" transform="rotate(-90 37.4 63.6)">VIN</text>
<text x="40.2" y="64.3" transform="rotate(-90 40.2 64.3)">TG3</text>
<text x="42.9" y="65.6" transform="rotate(-90 42.9 65.6)">LED3</text>
<text x="45.7" y="65.8" transform="rotate(-90 45.7 65.8)">CAP3</text>
<text x="48.5" y="64.8" transform="rotate(-90 48.5 64.8)">SW3</text>
<text x="51.2" y="64.8" transform="rotate(-90 51.2 64.8)">SW2</text>
<text x="54" y="65.8" transform="rotate(-90 54 65.8)">CAP2</text>
<text x="56.7" y="65.6" transform="rotate(-90 56.7 65.6)">LED2</text>
<text x="59.5" y="64.3" transform="rotate(-90 59.5 64.3)">TG2</text>
<text x="62.2" y="64.8" transform="rotate(-90 62.2 64.8)">SW1</text>
<text x="65" y="65.8" transform="rotate(-90 65 65.8)">CAP1</text>
<text x="67.7" y="65.6" transform="rotate(-90 67.7 65.6)">LED1</text>
<text x="70.5" y="64.3" transform="rotate(-90 70.5 64.3)">TG1</text>
<text x="73.2" y="66" transform="rotate(-90 73.2 66)">OVP1</text>
<text x="74" y="70.2" transform="rotate(-180 74 70.2)">GND</text>
<text x="84.2" y="71.4" transform="rotate(-180 84.2 71.4)">GND</text>
<text x="37.4" y="79.5" transform="rotate(-90 37.4 79.5)">SHDN</text>
<text x="40.2" y="79.5" transform="rotate(-90 40.2 79.5)">PWM3</text>
<text x="43" y="79.5" transform="rotate(-90 43 79.5)">PWM2</text>
<text x="45.7" y="79.5" transform="rotate(-90 45.7 79.5)">PWM1</text>
<text x="48.5" y="79.5" transform="rotate(-90 48.5 79.5)">VREF</text>
<text x="51.2" y="79.5" transform="rotate(-90 51.2 79.5)">CTRL3</text>
<text x="54" y="79.5" transform="rotate(-90 54 79.5)">CTRL2</text>
<text x="56.7" y="79.5" transform="rotate(-90 56.7 79.5)">CTRL1</text>
<text x="59.5" y="79.5" transform="rotate(-90 59.5 79.5)">FADJ</text>
<text x="62.2" y="79.5" transform="rotate(-90 62.2 79.5)">VC3</text>
<text x="65" y="79.5" transform="rotate(-90 65 79.5)">VC2</text>
<text x="67.7" y="79.2" transform="rotate(-90 67.7 79.2)">VC1</text>
<text x="70.5" y="79.5" transform="rotate(-90 70.5 79.5)">OVP3</text>
<text x="73.2" y="79.8" transform="rotate(-90 73.2 79.8)">OVP2</text>
<text x="61" y="89.1" transform="rotate(-90 61 89.1)">VC3</text>
<text x="63.8" y="89.1" transform="rotate(-90 63.8 89.1)">VC2</text>
<text x="66.5" y="88.8" transform="rotate(-90 66.5 88.8)">VC1</text>
<text x="36.2" y="91.1" transform="rotate(-90 36.2 91.1)">SHDN</text>
<text x="39" y="91.6" transform="rotate(-90 39 91.6)">PWM3</text>
<text x="41.7" y="91.6" transform="rotate(-90 41.7 91.6)">PWM2</text>
<text x="44.5" y="91.6" transform="rotate(-90 44.5 91.6)">PWM1</text>
<text x="47.2" y="90.7" transform="rotate(-90 47.2 90.7)">VREF</text>
<text x="50" y="91.9" transform="rotate(-90 50 91.9)">CTRL3</text>
<text x="52.8" y="91.9" transform="rotate(-90 52.8 91.9)">CTRL2</text>
<text x="55.5" y="91.9" transform="rotate(-90 55.5 91.9)">CTRL1</text>
<text x="58.3" y="90.2" transform="rotate(-90 58.3 90.2)">FADJ</text>
<text x="69.3" y="90.8" transform="rotate(-90 69.3 90.8)">OVP3</text>
<text x="72" y="91" transform="rotate(-90 72 91)">OVP2</text>
<text x="116.1" y="107" transform="rotate(-90 116.1 107)">1</text>
<text x="124.3" y="107" transform="rotate(-90 124.3 107)">1</text>
<text x="132.6" y="107" transform="rotate(-90 132.6 107)">1</text>
<text x="140.9" y="107" transform="rotate(-90 140.9 107)">1</text>
<text x="149.1" y="107" transform="rotate(-90 149.1 107)">1</text>
<text x="157.4" y="107" transform="rotate(-90 157.4 107)">1</text>
<text x="132.6" y="203.4" transform="rotate(-90 132.6 203.4)">OUTPUT</text>
<text x="138.7" y="207.9" transform="rotate(-180 138.7 207.9)">GND2</text>
<text x="146.7" y="209.1" transform="rotate(-180 146.7 209.1)">D2</text>
<text x="150.2" y="209.1" transform="rotate(-180 150.2 209.1)">GN</text>
<text x="133.8" y="217.2" transform="rotate(-90 133.8 217.2)">IN OUT</text>
<text x="138.7" y="216.1" transform="rotate(-180 138.7 216.1)">GND</text>
<text x="148.9" y="217.3" transform="rotate(-180 148.9 217.3)">GND</text>
<text x="132.6" y="229.2" transform="rotate(-90 132.6 229.2)">INPUT</text>
<text x="132.6" y="236.4" transform="rotate(-90 132.6 236.4)">2</text>
<text x="135.4" y="236.4" transform="rotate(-90 135.4 236.4)">1</text>
</g>
<g font-size="2.4" fill="#808080">
<text x="36.6" y="26.9" transform="rotate(-90 36.6 26.9)">5V</text>
<text x="41.7" y="33.6" transform="rotate(-90 41.7 33.6)">C8</text>
<text x="47.2" y="33.6" transform="rotate(-90 47.2 33.6)">1uF</text>
<text x="55.9" y="35.2" transform="rotate(-90 55.9 35.2)">GND</text>
<text x="124.7" y="40.7" transform="rotate(-90 124.7 40.7)">RP4/G</text>
<text x="127.5" y="40.7" transform="rotate(-90 127.5 40.7)">RP3/R</text>
<text x="39.4" y="46.2" transform="rotate(-90 39.4 46.2)">TG3</text>
<text x="42.1" y="46.2" transform="rotate(-90 42.1 46.2)">LED3</text>
<text x="44.9" y="46.2" transform="rotate(-90 44.9 46.2)">CAP</text>
<text x="47.6" y="46.2" transform="rotate(-90 47.6 46.2)">SW3</text>
<text x="50.4" y="46.2" transform="rotate(-90 50.4 46.2)">SW2</text>
<text x="53.1" y="46.2" transform="rotate(-90 53.1 46.2)">CAP</text>
<text x="55.9" y="46.2" transform="rotate(-90 55.9 46.2)">LED2</text>
<text x="58.6" y="46.2" transform="rotate(-90 58.6 46.2)">TG2</text>
<text x="61.4" y="46.2" transform="rotate(-90 61.4 46.2)">SW1</text>
<text x="64.2" y="46.2" transform="rotate(-90 64.2 46.2)">CAP</text>
<text x="66.9" y="46.2" transform="rotate(-90 66.9 46.2)">LED1</text>
<text x="69.7" y="46.2" transform="rotate(-90 69.7 46.2)">TG1</text>
<text x="80.7" y="54.5" transform="rotate(-90 80.7 54.5)">GND</text>
<text x="121.1" y="55.9" transform="rotate(-90 121.1 55.9)">SV3</text>
<text x="141.2" y="55.9" transform="rotate(-90 141.2 55.9)">uBoardI/O</text>
<text x="141.2" y="65.5" transform="rotate(-90 141.2 65.5)">GND</text>
<text x="124.7" y="66.9" transform="rotate(-90 124.7 66.9)">RP7/B 10</text>
<text x="90.3" y="73.8" transform="rotate(-90 90.3 73.8)">GND</text>
<text x="77.9" y="93" transform="rotate(-90 77.9 93)">GND</text>
<text x="49.2" y="96.7" transform="rotate(-90 49.2 96.7)">100k</text>
<text x="63.9" y="97.5" transform="rotate(-90 63.9 97.5)">R10</text>
<text x="70.2" y="97.2" transform="rotate(-90 70.2 97.2)">22k</text>
<text x="91.7" y="101.3" transform="rotate(-90 91.7 101.3)">GND</text>
<text x="116.5" y="98.5" transform="rotate(-90 116.5 98.5)">+B_ANODE_2.5V</text>
<text x="124.7" y="98.5" transform="rotate(-90 124.7 98.5)">-B_KATHODE_2.5V</text>
<text x="133" y="98.5" transform="rotate(-90 133 98.5)">+G_ANODE_3.8V</text>
<text x="141.2" y="98.5" transform="rotate(-90 141.2 98.5)">-G_KATHODE_3.8V</text>
<text x="149.5" y="98.5" transform="rotate(-90 149.5 98.5)">+R_ANODE_3.8V</text>
<text x="157.8" y="98.5" transform="rotate(-90 157.8 98.5)">-R_KATHODE_3.8V</text>
<text x="181.9" y="101.8" transform="rotate(-90 181.9 101.8)">H2</text>
<text x="185.2" y="101.8" transform="rotate(-90 185.2 101.8)">MOUNT-HOLE3.0</text>
<text x="39.4" y="104" transform="rotate(-90 39.4 104)">RP3/R</text>
<text x="42.1" y="104" transform="rotate(-90 42.1 104)">RP4/G</text>
<text x="44.9" y="104" transform="rotate(-90 44.9 104)">RP7/B</text>
<text x="50" y="104.3" transform="rotate(-90 50 104.3)">R6</text>
<text x="52.8" y="106.8" transform="rotate(-90 52.8 106.8)">100k</text>
<text x="78.3" y="103.8" transform="rotate(-90 78.3 103.8)">C7</text>
<text x="82.7" y="106.8" transform="rotate(-90 82.7 106.8)">0.47nF</text>
<text x="52.8" y="115.4" transform="rotate(-90 52.8 115.4)">R4</text>
<text x="55.5" y="117.9" transform="rotate(-90 55.5 117.9)">100k</text>
<text x="55.5" y="126.4" transform="rotate(-90 55.5 126.4)">R3</text>
<text x="66.9" y="137.1" transform="rotate(-90 66.9 137.1)">GND</text>
<text x="129.8" y="135.4" transform="rotate(-90 129.8 135.4)">C6</text>
<text x="135.3" y="135.4" transform="rotate(-90 135.3 135.4)">1uF</text>
<text x="53.6" y="140.4" transform="rotate(-90 53.6 140.4)">C12</text>
<text x="57.4" y="140.7" transform="rotate(-90 57.4 140.7)">0.1uF</text>
<text x="123.5" y="142.5" transform="rotate(-90 123.5 142.5)">7V</text>
<text x="129.8" y="143.7" transform="rotate(-90 129.8 143.7)">C4</text>
<text x="135.3" y="143.7" transform="rotate(-90 135.3 143.7)">1uF</text>
<text x="42.1" y="149" transform="rotate(-90 42.1 149)">R1</text>
<text x="58.6" y="148.1" transform="rotate(-90 58.6 148.1)">GND</text>
<text x="144" y="148.1" transform="rotate(-90 144 148.1)">GND</text>
<text x="36.8" y="154.9" transform="rotate(-90 36.8 154.9)">5V</text>
<text x="47.6" y="150" transform="rotate(-90 47.6 150)">10k</text>
<text x="129.8" y="152" transform="rotate(-90 129.8 152)">C5</text>
<text x="135.3" y="152" transform="rotate(-90 135.3 152)">1uF</text>
<text x="133.5" y="183.4" transform="rotate(-90 133.5 183.4)">5V</text>
<text x="60" y="188" transform="rotate(-90 60 188)">Q3</text>
<text x="64.2" y="188" transform="rotate(-90 64.2 188)">BSS84</text>
<text x="43.5" y="196" transform="rotate(-90 43.5 196)">R8</text>
<text x="47.6" y="196.6" transform="rotate(-90 47.6 196.6)">0.3</text>
<text x="89.8" y="196" transform="rotate(-90 89.8 196)">L3</text>
<text x="108.2" y="192.2" transform="rotate(-90 108.2 192.2)">SW3</text>
<text x="138.6" y="195.7" transform="rotate(-90 138.6 195.7)">C9</text>
<text x="143" y="196.3" transform="rotate(-90 143 196.3)">0.1uF</text>
<text x="69.7" y="203.2" transform="rotate(-90 69.7 203.2)">+R_ANODE_3.8V</text>
<text x="75.2" y="203.2" transform="rotate(-90 75.2 203.2)">-R_KATHODE_3.8V</text>
<text x="80.7" y="203.5" transform="rotate(-90 80.7 203.5)">C3</text>
<text x="95.3" y="198.7" transform="rotate(-90 95.3 198.7)">18uH</text>
<text x="97.6" y="202.2" transform="rotate(-90 97.6 202.2)">D3</text>
<text x="36.6" y="208.7" transform="rotate(-90 36.6 208.7)">CAP</text>
<text x="53.1" y="205.9" transform="rotate(-90 53.1 205.9)">LED3</text>
<text x="58.6" y="205.9" transform="rotate(-90 58.6 205.9)">TG3</text>
<text x="64.2" y="208.4" transform="rotate(-90 64.2 208.4)">84</text>
<text x="87.4" y="204.4" transform="rotate(-90 87.4 204.4)">0.47uF</text>
<text x="103.7" y="206.6" transform="rotate(-90 103.7 206.6)">ZLLS400TA</text>
<text x="29.9" y="214.1" transform="rotate(-90 29.9 214.1)">7V</text>
<text x="60" y="212.8" transform="rotate(-90 60 212.8)">Q2</text>
<text x="64.2" y="212.8" transform="rotate(-90 64.2 212.8)">BSS</text>
<text x="43.5" y="220.8" transform="rotate(-90 43.5 220.8)">R5</text>
<text x="47.6" y="221.4" transform="rotate(-90 47.6 221.4)">0.3</text>
<text x="89.5" y="220.6" transform="rotate(-90 89.5 220.6)">L2</text>
<text x="108.2" y="216.9" transform="rotate(-90 108.2 216.9)">SW2</text>
<text x="155" y="216.9" transform="rotate(-90 155 216.9)">GND</text>
<text x="69.7" y="228" transform="rotate(-90 69.7 228)">+G_ANODE_3.8V</text>
<text x="75.2" y="228" transform="rotate(-90 75.2 228)">-G_KATHODE_3.8V</text>
<text x="80.6" y="227.8" transform="rotate(-90 80.6 227.8)">C2</text>
<text x="95.5" y="223.3" transform="rotate(-90 95.5 223.3)">18uH</text>
<text x="97.8" y="226.3" transform="rotate(-90 97.8 226.3)">D2</text>
<text x="36.6" y="233.5" transform="rotate(-90 36.6 233.5)">CAP</text>
<text x="53.1" y="230.7" transform="rotate(-90 53.1 230.7)">LED2</text>
<text x="58.6" y="230.7" transform="rotate(-90 58.6 230.7)">TG2</text>
<text x="75.2" y="233.2" transform="rotate(-90 75.2 233.2)">5V</text>
<text x="87.4" y="230.7" transform="rotate(-90 87.4 230.7)">0.47uF</text>
<text x="103" y="229.7" transform="rotate(-90 103 229.7)">ZLLS400TA</text>
<text x="126.3" y="233.4" transform="rotate(-90 126.3 233.4)">7V</text>
<text x="60" y="243.1" transform="rotate(-90 60 243.1)">Q1</text>
<text x="64.2" y="243.1" transform="rotate(-90 64.2 243.1)">BSS84</text>
<text x="80.6" y="241.3" transform="rotate(-90 80.6 241.3)">C1</text>
<text x="87.4" y="243.1" transform="rotate(-90 87.4 243.1)">0.47uF</text>
<text x="89.8" y="245.6" transform="rotate(-90 89.8 245.6)">L1</text>
<text x="94.4" y="245.9" transform="rotate(-90 94.4 245.9)">18uH</text>
<text x="97.9" y="243.1" transform="rotate(-90 97.9 243.1)">D1</text>
<text x="103.7" y="245.3" transform="rotate(-90 103.7 245.3)">ZLLS400TA</text>
<text x="43.5" y="251.1" transform="rotate(-90 43.5 251.1)">R2</text>
<text x="47.6" y="251.4" transform="rotate(-90 47.6 251.4)">0.3</text>
<text x="69.7" y="250" transform="rotate(-90 69.7 250)">+B_ANODE_2.5V</text>
<text x="75.2" y="250" transform="rotate(-90 75.2 250)">-B_</text>
<text x="75.2" y="246.6" transform="rotate(-90 75.2 246.6)">KATHODE_2.</text>
<text x="108.5" y="247.5" transform="rotate(-90 108.5 247.5)">SW1</text>
<text x="36.6" y="261" transform="rotate(-90 36.6 261)">CAP</text>
<text x="53.1" y="261.6" transform="rotate(-90 53.1 261.6)">LED1</text>
<text x="58.4" y="260.2" transform="rotate(-90 58.4 260.2)">TG1</text>
</g>
<text font-size="2.1" fill="#800000" x="138.1" y="190" transform="rotate(-180 138.1 190)">+</text>
</svg>
